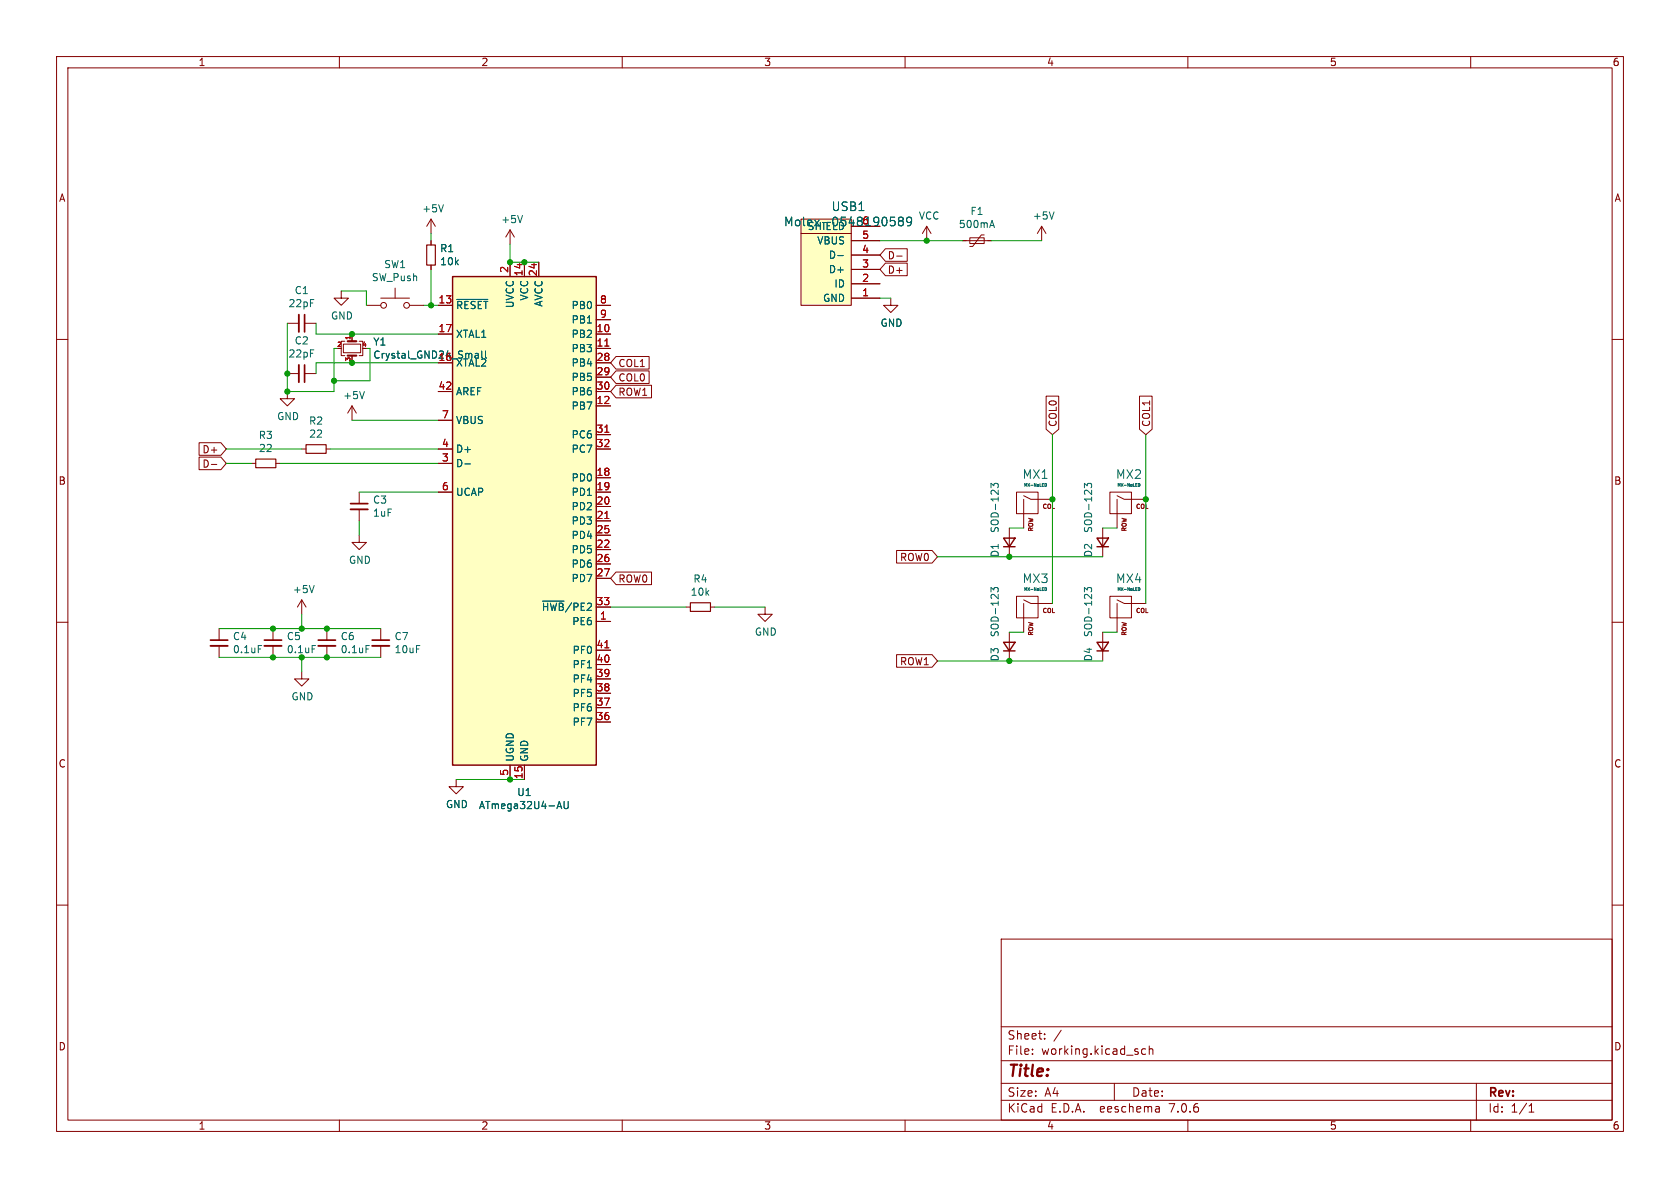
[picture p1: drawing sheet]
<svg xmlns="http://www.w3.org/2000/svg" width="297mm" height="210mm" viewBox="0 0 297 210" stroke-linecap="round" stroke-linejoin="round" font-family="sans-serif">
<g fill="none" stroke="#840000" stroke-width=".18">
<path d="M10 10h277v190h-277zM12 12h273v186h-273zM60 10v2M110 10v2M160 10v2M210 10v2M260 10v2M76.2 38.7v2.6M76.2 38.7l-.8 1.3M76.2 38.7l.8 1.3M141.6 38.7h8.9v15.3h-8.9zM10 60h2"/>
<path d="M50.8 57.2h2M53.8 57.2h2.1M60.3 51.4v1.3h1.3l-1.3 1.3-1.2-1.3h1.2M62.2 59.1v1.2M64.8 54h2.5M67.3 52.7h5.1M69.8 50.9v1.8M72.4 54h2.5M76.2 42.5v.8M76.2 46.9v.7M77.5 54h2.5M77.5 59.1h2.5"/>
<path d="M90.2 40.6v2.6M90.2 46.4v2.5M90.2 40.6l-.8 1.3M90.2 40.6l.7 1.3M92.7 46.4v2.5M95.2 46.4v2.5M105.4 54h2.5M105.4 59.1h2.5M105.4 56.5h2.5M141.6 41.3h8.9M150.5 52.7h5.1M150.5 42.5h5.1"/>
<path d="M150.5 50.2h5.1M150.5 47.6h5.1M150.5 45.1h5.1M150.5 40h5.1M156.5 44h3.9v2.2h-3.9l-.9-1.1zM156.5 46.5h3.9v2.2h-3.9l-.9-1.1zM157.5 52.7v1.3h1.2l-1.2 1.2-1.3-1.2h1.3M158.5 45.3h1M163.8 40l-.7 1.3M163.8 40v2.5M163.8 40l.8 1.3M170.2 42.5h5.1"/>
<path d="M171.4 42h2.6v1.1h-2.6zM174 41.5h-.5l-1.5 2.1h-.6M184.1 40l-.7 1.3M184.1 40v2.5M184.1 40l.8 1.3M285 60h2M35.2 78.3h3.9l.9 1.1-.9 1.1h-3.9zM50.8 69.2v1.3h1.3l-1.3 1.3-1.3-1.3h1.3M50.8 66h2M53.3 79.4h.8M53.8 66h2.1M57.7 79.4h.7"/>
<path d="M60.7 60.8h3.1v1.6h-3.1zM61 60.3h-.7v2.6h.7M62.2 62.9v1.2M62.2 71.8v2.5M62.2 71.8l-.7 1.2M62.2 71.8l.8 1.2M63.5 60.3h.6v2.6h-.6M77.5 69.2h2.5M77.5 79.4h2.5M77.5 74.3h2.5M105.4 61.6h2.5M105.4 71.8h2.5"/>
<path d="M105.4 64.1h2.5M105.4 66.7h2.5M105.4 69.2h2.5M105.4 76.8h2.5M105.4 79.4h2.5M108.9 68.1h6.3v2.2h-6.3l-1-1.1zM108.9 63h5.9v2.2h-5.9l-1-1.1zM108.9 65.6h5.9v2.2h-5.9l-1-1.1zM184.9 70h2.3v5.9l-1.1 .9-1.2-.9zM201.5 70h2.2v5.9l-1.1 .9-1.1-.9zM35.2 80.8h3.9l.9 1.1-.9 1.1h-3.9zM37.4 82.1h.9"/>
<path d="M44.4 81.9h.8M48.8 81.9h.7M63.5 94.6v1.3h1.3l-1.3 1.3-1.3-1.3h1.3M63.5 87v2M63.5 90v2.1M77.5 81.9h2.5M77.5 87h2.5M105.4 84.5h2.5M105.4 87h2.5M105.4 89.5h2.5M105.4 92.1h2.5M105.4 97.2h2.5"/>
<path d="M105.4 94.6h2.5M105.4 99.7h2.5M158.5 97.3h6.3l.9 1.1-.9 1.1h-6.3zM178.4 93.3v5.1M179.7 87h3.8v3.8h-3.8zM181 87.6l1.2 .7h3.9M181 88.3v5M194.9 93.3v5.1M196.2 87h3.8v3.8h-3.8zM197.5 87.6l1.3 .7h3.8M197.5 88.3v5M10 110h2"/>
<path d="M38.7 111.1v2.1M38.7 114.2v2M48.3 111.1v2.1M48.3 114.2v2M53.3 118.7v1.3h1.3l-1.3 1.3-1.2-1.3h1.2M53.3 106l-.7 1.3M53.3 106v2.6M53.3 106l.8 1.3M57.8 111.1v2.1M57.8 114.2v2M67.3 111.1v2.1M67.3 114.2v2"/>
<path d="M105.4 109.9h2.5M105.4 102.2h2.5M105.4 107.3h2.5M105.4 117.5h2.5M105.4 114.9h2.5M108.9 101.1h6.3v2.2h-6.3l-1-1.1zM121.3 107.3h.7M125.6 107.3h.8M135.3 107.3v1.3h1.2l-1.2 1.3-1.3-1.3h1.3M158.5 115.7h6.3l.9 1.1-.9 1.2h-6.3zM178.4 111.8v5M179.7 105.4h3.8v3.8h-3.8z"/>
<path d="M181 106l1.2 .7h3.9M181 106.7v5.1M194.9 111.8v5M196.2 105.4h3.8v3.8h-3.8zM197.5 106l1.3 .7h3.8M197.5 106.7v5.1M285 110h2M80.6 137.8v1.3h1.3l-1.3 1.2-1.2-1.2h1.2M90.2 135.3v2.5M92.7 135.3v2.5M105.4 127.6h2.5M105.4 125.1h2.5"/>
<path d="M105.4 122.6h2.5M105.4 120h2.5M10 160h2M285 160h2M177 166h108v32h-108zM60 198v2M110 198v2M160 198v2M177 194.5h108M177 191.5h108M177 187.5h108M177 181.5h108"/>
<path d="M182.5 186.3v.1M182.5 185.5v.1M184.7 183.6v.1M184.7 182.8v.1M187.6 182.1l-1.3 2M197 191.5v3M202.5 185.5l-.4-.1-.3 .3v.4l.2 .2h.5M203.2 185.5l.2-.1 .3 .1 .1 .9M203.2 184.9v1.5M204.9 195.7l.1 .9M205 196.5l-.2 .1M205 196h-.2"/>
<path d="M210 198v2M260 198v2M261 191.5v6.5M270.3 196.6h.9M270.3 195.5l.4-.4v1.5"/>
<circle cx="67.8" cy="54" r=".51"/>
<circle cx="71.9" cy="54" r=".51"/>
</g>
<path d="M52.8 55.6v3.1M52.8 64.5v3.1M62 90h3M37.2 114.2h3.1M46.7 114.2h3.1M56.3 114.2h3M65.8 114.2h3" fill="none" stroke="#840000" stroke-width=".33"/>
<path d="M53.8 55.6v3.1M53.8 64.5v3.1M62 89h3M37.2 113.2h3.1M46.7 113.2h3.1M56.3 113.2h3M65.8 113.2h3" fill="none" stroke="#840000" stroke-width=".3"/>
<path d="M80 48.9h25.4v86.4h-25.4zM177.4 95.1h2.1l-1.1 1.5zM177.4 96.6h2.1M193.9 95.1h2.1l-1.1 1.5zM193.9 96.6h2.1M177.4 113.5h2.1l-1.1 1.6zM177.4 115.1h2.1M193.9 113.5h2.1l-1.1 1.6zM193.9 115.1h2.1" fill="none" stroke="#840000" stroke-width=".25"/>
<g fill="none" stroke="#006464" stroke-width=".18">
<path d="M78.4 36.2l-.4 1.3M92.4 38.1l-.5 1.3M158.2 38.4h-.7l-.1 .7 .2-.1h.5l.1 .3v.5l-.2 .1-.6-.1M159.1 39l-.3-.2 .3-.4h.3l.3 .3-.3 .3M159.1 39l-.3 .3 .1 .5 .2 .1 .5-.1 .1-.2-.1-.4-.2-.2M159.1 39h.3M161.2 39l-.3 .3h-.3l-.3-.3 .1-.5 .5-.1 .2 .1a1.01 1.01 0 0 1-.4 1.4h-.3M175.1 39.9h.6M175.4 39l.4 1.2M186.3 37.5l-.4 1.2M80.7 52.9h5.5M148.1 45.2h1"/>
<path d="M64.4 69.2l-.4 1.3M84.1 62.5h.4l.1 .8M84.6 62.8h-.5M85.2 62v1.1M85.8 62v1.1M82.2 82h1M175.2 86.2v-.8l.5 .5 .1-.4h.6l.1 .2-.1 .5M184.7 85.5v.5l.3-.1v-.3M191.7 86.2v-.8l.5 .5 .1-.4h.6l.1 .2-.1 .5M201.2 85.5v.5l.3-.1v-.3M45.7 114.1h.6M55.2 114.1h.6"/>
<path d="M55.5 103.5l-.4 1.3M64.7 114.1h.6M95.9 106.3h3.8M175.2 104.6v-.7l.5 .4 .1-.4h.6l.1 .2-.1 .5M184.7 103.9v.5l.3-.1v-.3M191.7 104.6v-.7l.5 .4 .1-.4h.6l.1 .2-.1 .5M201.2 103.9v.5l.3-.1v-.3M98.6 142.6h.6M98.9 141.7l.4 1.2M99.7 141.7v1l.3 .2h.3l.2-.2v-1"/>
</g>
<path d="M75.4 43.3h1.6v3.6h-1.6zM54.1 78.6h3.6v1.5h-3.6zM45.2 81.2h3.6v1.5h-3.6zM122 106.6h3.6v1.5h-3.6z" fill="none" stroke="#840000" stroke-width=".2"/>
<g fill="#ffffc2" stroke="#ffffc2" stroke-width=".18">
<path d="M80 48.9h25.4v86.4h-25.4z"/>
<path d="M141.6 38.7h8.9v15.3h-8.9z"/>
</g>
<path d="M106.9 61.2h.7M106.9 76.4h.7M106.9 91.7h.7M106.9 114.5h.7" fill="none" stroke="#a90000" stroke-width=".18"/>
<path d="M61.5 60.3h1.5M61.5 62.9h1.5" fill="none" stroke="#840000" stroke-width=".38"/>
<g fill="none" stroke="#009600" stroke-width=".18">
<path d="M50.8 57.2v12h8.3v-7.6h.6M55.9 57.2v1.9h21.6M60.3 51.4h4.5v2.6M74.9 54h2.6M76.2 41.3v1.2M76.2 47.6v6.4M90.2 43.2v3.2h5M155.6 42.5h14.6M155.6 52.7h1.9M175.3 42.5h8.8M40 79.4h13.3M58.4 79.4h19.1"/>
<path d="M62.2 74.3h15.3M64.8 61.6h.6v5.7h-6.3M77.5 64.1h-21.6v1.9M186.1 76.8v29.9M202.6 76.8v29.9M40 81.9h4.4M49.5 81.9h28M63.5 87h14M63.5 92.1v2.5M165.7 98.4h29.2M178.4 93.3h2.6M194.9 93.3h2.6"/>
<path d="M38.7 111.1h28.6M38.7 116.2h28.6M53.3 108.6v2.5M53.3 116.2v2.5M107.9 107.3h13.4M126.4 107.3h8.9M165.7 116.8h29.2M178.4 111.8h2.6M194.9 111.8h2.6M80.6 137.8h12.1"/>
</g>
<g fill="#009600" stroke="#009600" stroke-width=".18">
<circle cx="186.1" cy="88.3" r=".46"/>
<circle cx="202.6" cy="88.3" r=".46"/>
<circle cx="163.8" cy="42.5" r=".46"/>
<circle cx="178.4" cy="98.4" r=".46"/>
<circle cx="178.4" cy="116.8" r=".46"/>
<circle cx="62.2" cy="59.1" r=".46"/>
<circle cx="50.8" cy="66" r=".46"/>
<circle cx="50.8" cy="69.2" r=".46"/>
<circle cx="62.2" cy="64.1" r=".46"/>
<circle cx="59.1" cy="67.3" r=".46"/>
<circle cx="76.2" cy="54" r=".46"/>
<circle cx="53.3" cy="111.1" r=".46"/>
<circle cx="48.3" cy="116.2" r=".46"/>
<circle cx="48.3" cy="111.1" r=".46"/>
<circle cx="90.2" cy="137.8" r=".46"/>
<circle cx="92.7" cy="46.4" r=".46"/>
<circle cx="90.2" cy="46.4" r=".46"/>
<circle cx="53.3" cy="116.2" r=".46"/>
<circle cx="57.8" cy="116.2" r=".46"/>
<circle cx="57.8" cy="111.1" r=".46"/>
</g>
<text font-size="2.8" fill="#840000" x="178" y="190.9">Title:</text>
<g font-size="2.1" fill="#006464">
<text x="138.5" y="40.2">Molex-0548190589</text>
<text x="146.9" y="37.5">USB1</text>
<text x="180.7" y="84.9">MX1</text>
<text x="197.2" y="84.9">MX2</text>
<text x="180.7" y="103.3">MX3</text>
<text x="197.2" y="103.3">MX4</text>
</g>
<g font-size="2.1" fill="#840000">
<text x="178" y="184">Sheet:</text>
<text x="178" y="186.7">File:</text>
<text x="184.1" y="186.7">working.kicad_sch</text>
<text x="178" y="196.9">KiCad</text>
<text x="178" y="194.1">Size:</text>
<text x="184.7" y="194.1">A4</text>
<text x="185.7" y="196.9">E.D.A.</text>
<text x="194.6" y="196.9">eeschema</text>
<text x="200" y="194.1">Date:</text>
<text x="207" y="196.9">7.0.6</text>
<text x="263" y="194.3">Rev:</text>
<text x="263" y="196.9">Id:</text>
<text x="267.1" y="196.9">1/1</text>
</g>
<g font-size="1.8" fill="#840000">
<text x="35" y="11.9">1</text>
<text x="85" y="11.9">2</text>
<text x="135" y="11.9">3</text>
<text x="185" y="11.9">4</text>
<text x="235" y="11.9">5</text>
<text x="285" y="11.9">6</text>
<text x="10.3" y="35.9">A</text>
<text x="285.3" y="35.9">A</text>
<text x="156.8" y="46">D-</text>
<text x="156.8" y="48.6">D+</text>
<text x="65.9" y="63.6">Crystal_GND24_Small</text>
<text x="109.2" y="65.1">COL1</text>
<text x="109.2" y="70.2">ROW1</text>
<text x="109.2" y="67.6">COL0</text>
<text x="187" y="75.6" transform="rotate(-90 187 75.6)">COL0</text>
<text x="203.5" y="75.6" transform="rotate(-90 203.5 75.6)">COL1</text>
<text x="35.7" y="82.9">D-</text>
<text x="35.7" y="80.3">D+</text>
<text x="10.3" y="85.9">B</text>
<text x="285.3" y="85.9">B</text>
<text x="159" y="99.4">ROW0</text>
<text x="109.2" y="103.2">ROW0</text>
<text x="159" y="117.8">ROW1</text>
<text x="10.3" y="135.9">C</text>
<text x="285.3" y="135.9">C</text>
<text x="10.3" y="185.9">D</text>
<text x="285.3" y="185.9">D</text>
<text x="35" y="199.9">1</text>
<text x="85" y="199.9">2</text>
<text x="135" y="199.9">3</text>
<text x="185" y="199.9">4</text>
<text x="235" y="199.9">5</text>
<text x="285" y="199.9">6</text>
</g>
<g font-size="1.8" fill="#006464">
<text x="74.5" y="37.7">+5V</text>
<text x="88.5" y="39.6">+5V</text>
<text x="142.7" y="40.9">SHIELD</text>
<text x="162.3" y="39">VCC</text>
<text x="169.4" y="40.5">500mA</text>
<text x="171.5" y="38.2">F1</text>
<text x="182.5" y="39">+5V</text>
<text x="67.8" y="47.6">SW1</text>
<text x="77.7" y="44.8">R1</text>
<text x="77.7" y="47.1">10k</text>
<text x="144.4" y="43.4">VBUS</text>
<text x="146.4" y="45.9">D-</text>
<text x="52" y="52.2">C1</text>
<text x="65.6" y="49.9">SW_Push</text>
<text x="93.6" y="53.2" transform="rotate(-90 93.6 53.2)">VCC</text>
<text x="145.4" y="53.6">GND</text>
<text x="146.4" y="48.5">D+</text>
<text x="147.4" y="51">ID</text>
<text x="50.9" y="54.5">22pF</text>
<text x="58.4" y="56.7">GND</text>
<text x="80.5" y="54.8">~{RESET}</text>
<text x="80.5" y="59.9">XTAL1</text>
<text x="91" y="54.6" transform="rotate(-90 91 54.6)">UVCC</text>
<text x="96.1" y="54.3" transform="rotate(-90 96.1 54.3)">AVCC</text>
<text x="100.9" y="59.9">PB2</text>
<text x="100.9" y="54.8">PB0</text>
<text x="100.9" y="57.4">PB1</text>
<text x="155.6" y="58">GND</text>
<text x="50.9" y="63.4">22pF</text>
<text x="52" y="61.1">C2</text>
<text x="65.9" y="61.3">Y1</text>
<text x="80.5" y="65">XTAL2</text>
<text x="100.9" y="62.5">PB3</text>
<text x="100.9" y="65">PB4</text>
<text x="60.6" y="70.8">+5V</text>
<text x="80.5" y="70.1">AREF</text>
<text x="100.9" y="67.5">PB5</text>
<text x="100.9" y="70.1">PB6</text>
<text x="45.6" y="77.8">R3</text>
<text x="48.9" y="74.5">GND</text>
<text x="54.5" y="75.3">R2</text>
<text x="54.6" y="77.6">22</text>
<text x="80.5" y="75.2">VBUS</text>
<text x="100.9" y="72.6">PB7</text>
<text x="100.9" y="77.7">PC6</text>
<text x="45.7" y="80.1">22</text>
<text x="80.5" y="82.8">D-</text>
<text x="80.5" y="80.2">D+</text>
<text x="100.9" y="80.2">PC7</text>
<text x="65.8" y="89.2">C3</text>
<text x="80.5" y="87.9">UCAP</text>
<text x="100.9" y="85.3">PD0</text>
<text x="100.9" y="87.9">PD1</text>
<text x="65.8" y="91.5">1uF</text>
<text x="100.9" y="90.4">PD2</text>
<text x="100.9" y="92.9">PD3</text>
<text x="100.9" y="95.5">PD4</text>
<text x="176.8" y="94.3" transform="rotate(-90 176.8 94.3)">SOD-123</text>
<text x="193.3" y="94.3" transform="rotate(-90 193.3 94.3)">SOD-123</text>
<text x="61.6" y="99.9">GND</text>
<text x="100.9" y="98">PD5</text>
<text x="100.9" y="100.6">PD6</text>
<text x="176.8" y="98.6" transform="rotate(-90 176.8 98.6)">D1</text>
<text x="193.3" y="98.6" transform="rotate(-90 193.3 98.6)">D2</text>
<text x="51.7" y="105.1">+5V</text>
<text x="100.9" y="103.1">PD7</text>
<text x="122" y="105.5">10k</text>
<text x="122.5" y="103.2">R4</text>
<text x="41.1" y="113.4">C4</text>
<text x="50.6" y="113.4">C5</text>
<text x="60.1" y="113.4">C6</text>
<text x="69.7" y="113.4">C7</text>
<text x="95.7" y="108.2">~{HWB}/PE2</text>
<text x="101.1" y="110.7">PE6</text>
<text x="133.3" y="112.6">GND</text>
<text x="176.8" y="112.7" transform="rotate(-90 176.8 112.7)">SOD-123</text>
<text x="193.3" y="112.7" transform="rotate(-90 193.3 112.7)">SOD-123</text>
<text x="41.1" y="115.7">0.1uF</text>
<text x="50.6" y="115.7">0.1uF</text>
<text x="60.1" y="115.7">0.1uF</text>
<text x="69.7" y="115.7">10uF</text>
<text x="101.1" y="118.3">PF1</text>
<text x="101.1" y="115.8">PF0</text>
<text x="176.8" y="117" transform="rotate(-90 176.8 117)">D3</text>
<text x="193.3" y="117" transform="rotate(-90 193.3 117)">D4</text>
<text x="51.4" y="124">GND</text>
<text x="101.1" y="126">PF6</text>
<text x="101.1" y="123.4">PF5</text>
<text x="101.1" y="120.9">PF4</text>
<text x="101.1" y="128.5">PF7</text>
<text x="91" y="134.7" transform="rotate(-90 91 134.7)">UGND</text>
<text x="93.6" y="134.7" transform="rotate(-90 93.6 134.7)">GND</text>
<text x="78.7" y="143.1">GND</text>
<text x="84.6" y="143.2">ATmega32U4-AU</text>
<text x="91.3" y="140.9">U1</text>
</g>
<g font-size="1.8" fill="#a90000">
<text x="152.3" y="39.8">6</text>
<text x="152.3" y="47.4">3</text>
<text x="152.3" y="44.8">4</text>
<text x="152.3" y="42.3">5</text>
<text x="77.4" y="53.7">13</text>
<text x="89.9" y="48.3" transform="rotate(-90 89.9 48.3)">2</text>
<text x="92.5" y="48.9" transform="rotate(-90 92.5 48.9)">14</text>
<text x="95" y="48.9" transform="rotate(-90 95 48.9)">24</text>
<text x="106" y="53.7">8</text>
<text x="152.3" y="52.5">1</text>
<text x="152.3" y="49.9">2</text>
<text x="77.4" y="58.8">17</text>
<text x="105.4" y="58.8">10</text>
<text x="106" y="56.3">9</text>
<text x="77.4" y="63.9">16</text>
<text x="105.4" y="61.3">11</text>
<text x="105.4" y="63.9">28</text>
<text x="77.4" y="69">42</text>
<text x="105.4" y="71.5">12</text>
<text x="105.4" y="66.4">29</text>
<text x="105.4" y="69">30</text>
<text x="78" y="74">7</text>
<text x="105.4" y="76.6">31</text>
<text x="78" y="81.7">3</text>
<text x="78" y="79.1">4</text>
<text x="105.4" y="79.1">32</text>
<text x="78" y="86.7">6</text>
<text x="105.4" y="84.2">18</text>
<text x="105.4" y="86.7">19</text>
<text x="105.4" y="89.3">20</text>
<text x="105.4" y="91.8">21</text>
<text x="105.4" y="94.4">25</text>
<text x="105.4" y="96.9">22</text>
<text x="105.4" y="99.4">26</text>
<text x="105.4" y="102">27</text>
<text x="105.4" y="107.1">33</text>
<text x="106" y="109.6">1</text>
<text x="105.4" y="119.8">39</text>
<text x="105.4" y="117.2">40</text>
<text x="105.4" y="114.7">41</text>
<text x="105.4" y="124.8">37</text>
<text x="105.4" y="122.3">38</text>
<text x="105.4" y="127.4">36</text>
<text x="89.9" y="137.2" transform="rotate(-90 89.9 137.2)">5</text>
<text x="92.5" y="137.8" transform="rotate(-90 92.5 137.8)">15</text>
</g>
<g font-size="1.1" fill="#a90000">
<text x="59.5" y="61.3">2</text>
<text x="62" y="64" transform="rotate(-90 62 64)">3</text>
<text x="62" y="60.2" transform="rotate(-90 62 60.2)">1</text>
<text x="63.9" y="61.3">4</text>
</g>
<g font-size="1.1" fill="#840000">
<text x="182.9" y="94.1" transform="rotate(-90 182.9 94.1)">ROW</text>
<text x="184.2" y="90.1">COL</text>
<text x="199.4" y="94.1" transform="rotate(-90 199.4 94.1)">ROW</text>
<text x="200.7" y="90.1">COL</text>
<text x="182.9" y="112.5" transform="rotate(-90 182.9 112.5)">ROW</text>
<text x="184.2" y="108.6">COL</text>
<text x="199.4" y="112.5" transform="rotate(-90 199.4 112.5)">ROW</text>
<text x="200.7" y="108.6">COL</text>
</g>
<g font-size=".7" fill="#006464">
<text x="180.9" y="86.2">MX-NoLED</text>
<text x="197.4" y="86.2">MX-NoLED</text>
<text x="180.9" y="104.6">MX-NoLED</text>
<text x="197.4" y="104.6">MX-NoLED</text>
</g>
</svg>
